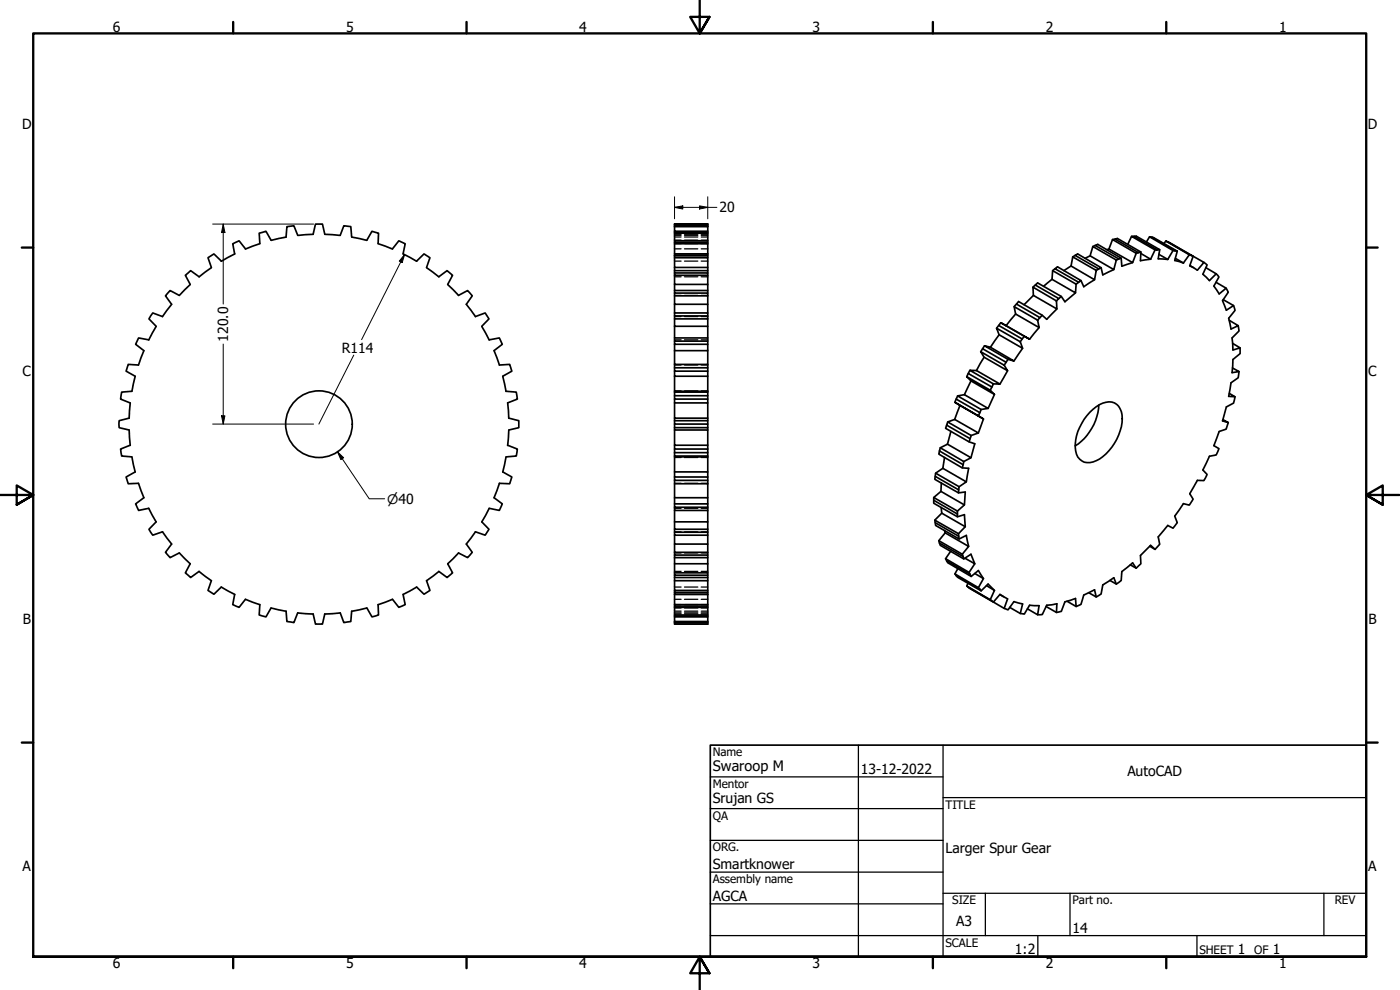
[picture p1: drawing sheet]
<svg xmlns="http://www.w3.org/2000/svg" width="420mm" height="297mm" viewBox="0 0 420 297" stroke-linecap="round" stroke-linejoin="round" font-family="sans-serif">
<!-- layer: Visible (ANSI) -->
<g fill="none" stroke="#000" stroke-width=".51">
<path d="M66.4 78.3l-2.2-2.1-1.8 1.1 1.1 3-3.7 2.7-2.6-1.8-1.6 1.4 1.5 2.7M73.7 74.7l-1.9-2.5-2 .9 .7 3.1-4.1 2.2M78 73.1l-4.3 1.6M81.3 72.1l-1.5-2.7-2 .6 .2 3.1M85.9 71.1l-4.5 1M94 70.3l-4.7 .3-1.1-2.9-2.1 .3-.2 3.1M94 70.3l.7-3.1h2.1l.7 3.1 4.6 .3 1.1-2.9 2.1 .3 .2 3.1 4.6 1M110.1 72.1l1.5-2.7 2 .6-.1 3.1 4.3 1.6M117.8 74.7l1.9-2.5 1.9 .9-.6 3.1M121 76.2l4 2.2M125 78.3l2.3-2.1 1.7 1.1-1 2.9 .6 .5 3.1 2.4 2.5-1.9 1.6 1.4-1.4 2.7M202.4 67.2h10z"/>
<path d="M202.4 67.2v.5l10 .2M202.4 67.7l10 .3M202.4 67.9l10 .1v1.4M202.4 68v1.4h10v.3M202.4 69.4v.3h10v.3M202.4 69.7v.3h10v2.2M202.4 70v2.2h10v.5M202.4 72.2v.5h10v.4M202.4 72.7v.4h10v3.1h-10v-3.1M202.4 76.2h10v.6h-10zM202.4 76.8v.5h10v2.9M202.4 77.3v2.9h10v1"/>
<path d="M212.4 67.2v.5M212.4 76.8v.5M321.4 79.8l-2.1 1.4M321.9 77.1l7.1 4-.5 2.8-7.1-4.1zM322.6 76.6l-.7 .5M327.2 76.8l-1.6 .7M328 74l7 4-.7 2.9-7.1-4.1zM328.7 73.6l-.7 .4M332.8 74.7l-.6 .2M333.9 71.9l7.1 4.1-1.1 2.8-7.1-4.1zM334.6 71.7l-.7 .2M335.8 77.7l.7-.2-7.1-4.2-.7 .3 7.1 4.1-.8 .3"/>
<path d="M336.5 77.5l.2 2.4 3.2-1.1M339.6 70.9l-1.1 2.4M340.3 70.9h-.7l7 4.1-1.3 2.8M341.7 75.8l.7-.2-7.1-4-.7 .1 7.1 4.1-.7 .2M342.4 75.6l-.1 2.6 3-.4M342.4 76.1l2.9 1.7M345 71l-1 1.6M345.6 71.2l-.6-.2 7 4.2-1.5 2.6M346.6 75h.7l-7-4.1h.7l7 4-.7 .1M347.8 76.3l2.7 1.5M348 74.9l-.4 2.7 2.9 .2M349.9 72.3l-.6 .8"/>
<path d="M350.5 72.6l-.6-.3 7 4.1-1.7 2.5M352 75.2h.7l-7.1-4 .6 .1 7.1 4.1-.6-.2M352.7 77.5l2.5 1.4M353.3 75.4l-.7 2.8 2.6 .7M356.9 76.4l.6 .2-7-4 7.6 4.3-.6-.3M357.1 79.7l1.1 .6M358.1 76.9l3.2 1.8-2 2.4-2.2-1.4zM361.3 78.7l1 .8-1.3 2.8 2 1.9 2-2-3.1-1.9M51.5 91.3l-2.7 3.7-3-1.1-1.1 1.8 2.2 2.2-2.3 4.1-3-.6-.9 1.9 2.5 1.9-1.7 4.3-3-.2-.7 2.1 2.8 1.5-1 4.5M57.1 85.4l-3.3 3.2-2.7-1.4-1.4 1.6 1.8 2.5M134.4 85.4l3.2 3.2 2.7-1.4 1.4 1.6-1.7 2.5 2.7 3.7 2.9-1.1 1.1 1.8-2.1 2.2M144.6 98l2.2 4"/>
<path d="M202.4 80.2v1h10v.7M202.4 81.2v.7h10v.7M202.4 81.9v.7h10v2.7M202.4 82.6v2.7h10v1.9M202.4 85.3v1.9h10v.7M202.4 87.2v.7h10v.9M202.4 87.9v.9h10v2.5M202.4 88.8v2.5h10v2.6M202.4 91.3v2.6h10v.9M202.4 93.9v.9h10v.9M202.4 94.8v.9h10v2.2M202.4 95.7v2.2h10v3.5"/>
<path d="M202.4 97.9v3.5h10v.9M299.1 98.5l7.1 4 .7 2-7.1-4.1zM299.7 97.6l-.6 .9M300.4 96.8l-.7 .8 7.1 4.1-.6 .8M301.9 97.7l-1.5-.9 7 4.1-.6 .8M301.9 97.7l7.1 4.1-1.6-.9M304.4 92l7 4.1 .4 2.2-7-4.1zM304.8 94.2l-2.9 3.5M305.1 91.2l-.7 .8M310 86.2l7.1 4.1 .1 2.4-7.1-4.1zM310.1 88.6l-2.8 2.8M310.7 85.5l-.7 .7"/>
<path d="M311.8 98.3l-2.8 3.5M312.1 95.3l.7-.7-7.1-4.1-.6 .7 7 4.1-.7 .8M315.7 83.8l-2.5 2.1M315.9 81.2l7.1 4.1-.2 2.6-7.1-4.1zM316.6 80.6l-.7 .6M317.2 92.7l-3.1 3.1-1.3-1.2M317.8 89.6l.7-.7-7.1-4-.7 .6 7.1 4.1-.7 .7M322.8 87.9l-3.2 2.6-1.1-1.6M323.7 84.7l.7-.5-7-4.1-.8 .5 7.1 4.1-.7 .6M328.5 83.9l-3.3 2.1-.8-1.8M329.8 80.7l.7-.4-7.1-4.1-.8 .4 7.2 4.1-.8 .4M330.5 80.3l.5 2.2 3.3-1.6"/>
<path d="M365 82.2l.8 .9-1.5 2.7 1.6 2.4 2.1-1.7-3.1-1.8M368 86.5l.6 1.2-1.7 2.5 1.1 2.9 2.2-1.4-3.1-1.8M370.2 91.7l.4 1.4-1.9 2.4 .7 3.2 2.2-1-2.7-1.6M371.6 97.7l.3 1.6-2.1 2.1 .2 3.6 2.2-.6-2.2-1.4M39.6 117.4l-3.1 .3-.3 2 2.9 1.2-.3 4.6M146.8 102l3.1-.6 .8 1.9-2.4 1.9 1.6 4.3M149.9 109.5l3.1-.2 .6 2.1-2.7 1.5 1 4.5 3 .3 .4 2-3 1.2M202.4 101.4v.9h10v1M202.4 102.3v1h10v1.9M202.4 103.3v1.9h10v4.1M202.4 105.2v4.1h10v1M202.4 109.3v1h10v1.1"/>
<path d="M202.4 110.3v1.1h10v1.5M202.4 111.4v1.5h10v4.5M202.4 112.9v4.5h10v.3M202.4 117.4v.3h10v1M202.4 117.7v1h10v1M202.4 118.7v1h10v1.2M202.4 119.7v1.2h10v4.6M287 119.7l-.4 1M287.4 118.8l-.4 .9 7.1 4.1-.5 1M289.4 118.4l-2 .4 7 4.1-.3 .9M289.4 118.4l7.1 4.1-2.1 .4M290.1 113l7.1 4.1 1.2 1.2-7-4z"/>
<path d="M290.6 112.1l-.5 .9M291.1 111.1l-.5 1 7.1 4-.5 1M291.4 114.3l-2 4.1M293.1 111.2l-2-.1 7 4.1-.4 .9M293.1 111.2l7 4h-2M294.3 105.5l7.1 4.1 1 1.6-7.1-4zM294.9 104.6l-.6 .9M295.3 107.2l-2.2 4M295.5 103.7l-.6 .9 7 4.1-.5 .9M297.2 104.2l-1.7-.5 7 4.1-.6 .9M297.2 104.2l7.1 4.1-1.8-.5M298.4 118.3l-1.9 4.2"/>
<path d="M299.8 100.4l-2.6 3.8M302.4 111.2l-2.3 4M306.9 104.5l-2.6 3.8M370.6 119l-.4 2-2.2 1.1-1.1 4.2 1.7 .5-1.6-.9M371.9 111.5l-.3 1.8-2.2 1.6-.7 4 1.9 .1-1.7-1M372.2 104.4v1.7l-2.2 1.8-.2 3.9 2.1-.3-2-1.1M38.7 125.5l-2.9 .7-.1 1 .1 1.1 2.9 .7M38.8 129l.3 4.6-2.9 1.1 .3 2.1 3.1 .3M39.6 137.1l1 4.5M151.9 137.1l-1 4.5M152.3 133.6l3 1.1-.2 1.1-.2 1-3 .3M152.4 120.9l.3 4.6"/>
<path d="M152.7 125.5l3 .7v2.1l-3 .7-.3 4.6M202.4 120.9v4.6h10v.7M202.4 125.5v.7h10v1M202.4 126.2v1h10v1.1M202.4 127.2v1.1h10v.7M202.4 128.3v.7h10v4.6M202.4 129v4.6h10v1.1M202.4 133.6v1.1h10v1.1M202.4 134.7v1.1h10v1M202.4 135.8v1h10v.3M202.4 136.8v.3h10v4.5M202.4 137.1v4.5h10v1.5"/>
<path d="M281.9 135.3l-.2 1 7.1 4.1 1.9 .1-.7 4.1M282.2 134.4l-.3 .9 7.2 4.1-.3 1M283.5 137.3l-.5 3.2M284.1 127.6l-.3 .9 7 4.1 1.7 .5-1.1 4.2M284.4 133.3l-2.2 1.1 7 4.1-.1 .9M284.4 133.3l7 4-2.2 1.2M284.4 126.6l-.3 1 7 4-.3 1M285.4 129.5l-1 3.8M286.5 125.8l-2.1 .8 7.1 4.1-.4 .9M286.5 125.8l7.1 4.1-2.1 .8M286.6 120.7l8.5 5zM288.1 121.7l-1.6 4.1"/>
<path d="M295.1 125.7l-1.5 4.2M327.1 123.7a8.2 8.2 0 0 1 6.6-3.1 5.1 5.1 0 0 1 3 6.2 15.6 15.6 0 0 1-7.7 11.4 4.1 4.1 0 0 1-4.4 .1 4.1 4.1 0 0 1-1.9-3.9 14.6 14.6 0 0 1 4.4-10.7zM329.8 121.5a15.7 15.7 0 0 1-7.2 12.3M368.6 126.8l-.6 2-2.1 .7-1.6 4.2 1.5 .9-.8 1.9-2 .4-2 4.1 1.3 1.4-.5 .9-.5 .9-2-.1-2.2 4 1 1.7-1.2 1.8-1.7-.5-2.6 3.8 .7 1.9-1.3 1.7-1.5-.8-2.9 3.4 .4 2.2-1.4 1.5-1.5-.9M40.6 141.6l-2.8 1.5 .7 2 3.1-.1 1.6 4.3M43.2 149.3l-2.5 1.9 .9 1.9 3-.6 2.2 4.1M46.9 156.6l-2.2 2.2 .5 .9 .6 .9 3-1M48.8 159.5l2.7 3.7M149.9 145l-1.6 4.3 2.4 1.9-.8 1.9-3.1-.6-2.2 4.1 2.1 2.2-1.1 1.8-2.9-1-2.8 3.6 1.8 2.5-.7 .8-.7 .8-2.7-1.4-3.2 3.3M150.9 141.6l2.7 1.5-.6 2-3.1-.1M202.4 141.6v1.5h10v1M202.4 143.1v1h10v1"/>
<path d="M202.4 144.1v1h10v4.2M202.4 145.1v4.2h10v1.9M202.4 149.3v1.9h10v1M202.4 151.2v1h10v.9M202.4 152.2v.9h10v3.5M202.4 153.1v3.5h10v2.2M202.4 156.6v2.2h10v.9M202.4 158.8v.9h10v.9M202.4 159.7v.9h10v2.6M280.2 150.1v.9l7.1 4.1 2.1-.7 .3 3.6M280.2 149.3v.8l7.1 4.1v.9M280.5 156.1l.2 .7 7 4.1 .1 .8"/>
<path d="M280.7 156.8l.1 .9 7 4 2.2-1.1 .7 3.3M280.7 142.9l-.2 .9 7.2 4.1 2-.3-.3 3.9M280.8 142l-.1 .9 7 4.1v.9M282.4 147.4l-2.2 1.9 7.1 4v.9M282.4 147.4l7 4.1-2.1 1.8M282.4 152.3l.2 1.7M282.5 144.9l-.1 2.5M282.6 154l-2.1 2.1 7.2 4v.8M282.6 154l7.1 4-2 2.1M283 140.5l-2.2 1.5 7 4-.1 1M283 140.5l7 4.1-2.2 1.4M283.5 159.2l.2 .7"/>
<path d="M283.7 159.9l-2 2.3 7.1 4.1 .3 .7M283.7 159.9l7 4-1.9 2.4M51.5 163.2l-1.8 2.5 1.4 1.6 2.7-1.4 3.3 3.3M57.1 169.1l-1.5 2.8 1.6 1.4 2.5-1.8 3.7 2.7-1 3 1.8 1.1 2.2-2.2 4 2.3-.6 3 2 .8 1.9-2.4 4.3 1.6-.2 3.1 2 .6 1.6-2.7 4.5 1M121 178.4l.6 3-1.9 .8-1.9-2.4-4.3 1.6 .1 3.1-2 .6-1.5-2.7M125 176.1l-4 2.3M131.7 171.5l-3.7 2.7 1 3-1.7 1.1-2.3-2.2M134.4 169.1l1.4 2.8-1.6 1.4-2.5-1.9M202.4 160.6v2.6h10v2.5M202.4 163.2v2.5h10v.8M202.4 165.7v.8h10v.8M202.4 166.5v.8h10v1.8"/>
<path d="M202.4 167.3v1.8h10v2.8M202.4 169.1v2.8h10v.7M202.4 171.9v.7h10v.7M202.4 172.6v.7h10v.9M202.4 173.3v.9h10v3M202.4 174.2v3h10v.5M202.4 177.2v.5h10v.6M202.4 177.7v.6l10 .1M202.4 178.3l10 .1v3M202.4 178.4v3h10v.4M281.7 162.2l.2 .7 7.2 4.1 .1 .7M281.9 162.9l.3 .7 7 4.1 2.2-1.4 1.1 2.8"/>
<path d="M283.8 167.6l.3 .7 7 4 .4 .7M284.1 168.3l.3 .5 7.1 4.2 2.1-1.8 1.5 2.4M285.3 165.4l-1.5 2.2 7 4.2 .3 .5M286.6 172.2l.4 .5 7.1 4.1 .3 .5M287 172.7l.4 .5 7 4.1 2.1-2.1 1.9 2M287.5 170.6l-.9 1.6 7.5 4.6M289.6 167.5l2.9 1.6-1.7 2.7M290.1 175.8l11.3 6.7 1.1 .5 1.8-2.5 2.6 .7-.7 2.9M290.5 175l-.4 .8 7.6 4.5M290.6 176.2l7.5 4.4 2-2.2 2.3 1.3-1 2.8M292.5 172.1l2.6 1.5-1.5 2.7M296 175.7l2.4 1.5-1.2 2.7"/>
<path d="M300.1 178.4l1.1 .7M329 179.1l-.5-2.1-3.3 1.5-.8 2.8-1.4 .7-2.8-1.6M335 175.2l-.7-1.9-3.3 2.2-.5 2.7-.7 .5-.8 .4-2.2-1.3M341 170.5l-1.1-1.6-3.2 2.6-.2 2.7-.7 .5-.8 .5-1.9-1M346.6 164.8l-1.3-1.2-3 3.1 .1 2.4-1.4 1.4-1.8-1M85.9 183.4l.2 3.1 2.1 .3 1.2-2.9 4.6 .3M94 184.2l.7 3h2.1l.7-3M105.5 183.4l-.2 3.1-2.1 .3-1.1-2.9-4.6 .3M110.1 182.4l-4.5 1M202.4 181.4v.4h10v.4M202.4 181.8v.4h10v2.3M202.4 182.2v2.3h10v.3"/>
<path d="M202.4 184.5v.3h10v.3M202.4 184.8v.3h10v1.4M202.4 185.1v1.4l10 .1M202.4 186.5l10 .1v.2M202.4 186.6v.2h10v.4M202.4 186.8v.4h10M202.4 187.2h10M303 182.2l3.2 1.9 1.2 .2 1.6-2.7 2.8 .1-.4 2.8M308.4 182.7l3 1.8 1.4-.1 1.3-2.8 3.1-.4-.1 2.6M313.9 182l3.2 1.8 1.4-.4 1.1-2.8 3.2-1 .2 2.4"/>
<circle cx="95.7" cy="127.3" r="10"/>
</g>
<!-- layer: Hidden (ANSI) -->
<g fill="none" stroke="#000" stroke-width=".38">
<path d="M202.4 70.3h2M202.4 70.6h2M202.4 71.1h2M202.4 72.1h2M202.4 73.1h2M202.4 74.7h2M202.4 78.3h2M205.4 70.3h4M205.4 70.6h4M205.4 71.1h4M205.4 72.1h4M205.4 73.1h4"/>
<path d="M205.4 74.7h4M205.4 78.3h4M210.4 70.3h2M210.4 70.6h2M210.4 71.1h2M210.4 72.1h2M210.4 73.1h2M210.4 74.7h2M210.4 78.3h2M202.4 83h2M202.4 88.6h2M202.4 95h2"/>
<path d="M205.4 83h4M205.4 88.6h4M205.4 95h4M210.4 83h2M210.4 88.6h2M210.4 95h2M202.4 102h2M202.4 109.5h2M202.4 117.3h2M205.4 102h4M205.4 109.5h4M205.4 117.3h4"/>
<path d="M210.4 102h2M210.4 109.5h2M210.4 117.3h2M202.4 137.3h2M205.4 137.3h4M210.4 137.3h2M202.4 145h2M202.4 152.5h2M202.4 159.6h2M205.4 145h4M205.4 152.5h4M205.4 159.6h4"/>
<path d="M210.4 145h2M210.4 152.5h2M210.4 159.6h2M202.4 165.9h2M202.4 171.4h2M202.4 176.1h2M202.4 179.8h2M205.4 165.9h4M205.4 171.4h4M205.4 176.1h4M205.4 179.8h4M210.4 165.9h2"/>
<path d="M210.4 171.4h2M210.4 176.1h2M210.4 179.8h2M202.4 181.4h2M202.4 182.4h2M202.4 183.4h2M202.4 183.9h2M202.4 184.2h2M205.4 181.4h4M205.4 182.4h4M205.4 183.4h4M205.4 183.9h4"/>
<path d="M205.4 184.2h4M210.4 181.4h2M210.4 182.4h2M210.4 183.4h2M210.4 183.9h2M210.4 184.2h2"/>
</g>
<!-- layer: Border (ANSI) -->
<g fill="none" stroke="#000" stroke-width=".7">
<path d="M70 6.6v3.4M140 6.6v3.4M210 0v10l-2.9-4.9h5.8l-2.9 4.9 2.9-4.9M280 6.6v3.4M350 6.6v3.4M6.5 74.3h3.5M410 74.3h3.4M0 148.5h10l-5-2.8v5.7l5-2.9-5 2.9M420 148.5h-10l5-2.8v5.7l-5-2.9 5 2.9M6.5 222.8h3.5M410 222.8h3.4M10 287.1v-277.1h400v277.1h-400h400"/>
<path d="M70 287.1v3.4M140 287.1v3.4M212.9 292l-2.9-4.9 2.9 4.9h-5.8l2.9-4.9v9.9M280 287.1v3.4M350 287.1v3.4"/>
</g>
<!-- layer: Title (ANSI) -->
<g fill="none" stroke="#000" stroke-width=".38">
<path d="M213.2 233.1h69.8M257.6 223.6v63.5M283 239.3h127M283 223.6v63.5M213.2 242.6h69.8M213.2 252.1h69.8M213.2 261.7h69.8M213.2 271.2h69.8M283 268h127M295.7 268v12.7M321.1 268v12.7M397.3 268v12.7"/>
<path d="M213.2 280.7h196.8M311.5 280.7v6.4M359.2 280.7v6.4"/>
</g>
<path d="M213.2 223.6h196.8v63.5h-196.8z" fill="none" stroke="#000" stroke-width=".51"/>
<!-- layer: Dimension (ANSI) -->
<g fill="none" stroke="#000" stroke-width=".3">
<path d="M202.4 59v6.6M212.4 59v6.6M63.8 67.2h30.3M67 67.2l.5 2.6h-1zM67 67.2v24M121.4 76.4l-.7 2.4-.9-.5zM121.4 76.4l-12.9 25.5M202.4 62.2l2.5-.4v.9zM202.4 62.2h12.7M209.9 61.8l2.5 .4-2.5 .5zM67 103.2v24M106.2 106.5l-10.5 20.7"/>
<path d="M63.8 127.2h30.3M66.5 124.8h1l-.5 2.4zM101.3 135.6l1.8 1.7-.8 .6zM101.3 135.6l9.5 14.1h4.6"/>
</g>
<g fill="#000">
<path d="M67 67.2l.5 2.6h-1z" fill-rule="evenodd"/>
<path d="M121.4 76.4l-.7 2.4-.9-.5z" fill-rule="evenodd"/>
<path d="M202.4 62.2l2.5-.4v.9z" fill-rule="evenodd"/>
<path d="M209.9 61.8l2.5 .4-2.5 .5z" fill-rule="evenodd"/>
<path d="M66.5 124.8h1l-.5 2.4z" fill-rule="evenodd"/>
<path d="M101.3 135.6l1.8 1.7-.8 .6z" fill-rule="evenodd"/>
</g>
<text font-size="4.3" x="213.9" y="231.4">Swaroop M</text>
<g font-size="4.2">
<text x="33.8" y="9.6">6</text>
<text x="103.9" y="9.6">5</text>
<text x="173.9" y="9.6">4</text>
<text x="243.8" y="9.6">3</text>
<text x="313.9" y="9.6">2</text>
<text x="383.9" y="9.6">1</text>
<text x="6.7" y="38.7">D</text>
<text x="410.5" y="38.7">D</text>
<text x="216" y="63.7">20</text>
<text x="68.5" y="102.5" transform="rotate(-90 68.5 102.5)">120.0</text>
<text x="102.6" y="105.8">R114</text>
<text x="6.8" y="113">C</text>
<text x="410.7" y="113">C</text>
<text x="6.9" y="187.2">B</text>
<text x="410.7" y="187.2">B</text>
<text x="258.4" y="232.3">13-12-2022</text>
<text x="338.3" y="232.9">AutoCAD</text>
<text x="213.9" y="241">Srujan GS</text>
<text x="283.8" y="255.8">Larger Spur Gear</text>
<text x="6.8" y="261.4">A</text>
<text x="213.9" y="260.8">Smartknower</text>
<text x="410.7" y="261.4">A</text>
<text x="213.9" y="270.4">AGCA</text>
<text x="287" y="277.8">A3</text>
<text x="321.9" y="280">14</text>
<text x="304.6" y="286.3">1:2</text>
<text x="371.5" y="286.2">1</text>
<text x="382" y="286.2">1</text>
<text x="33.8" y="290.5">6</text>
<text x="103.9" y="290.5">5</text>
<text x="173.9" y="290.5">4</text>
<text x="243.8" y="290.5">3</text>
<text x="313.9" y="290.5">2</text>
<text x="383.9" y="290.5">1</text>
</g>
<text font-size="3.9" x="116.2" y="151.1">⌀40</text>
<g font-size="3.5">
<text x="213.9" y="226.9">Name</text>
<text x="213.9" y="236.4">Mentor</text>
<text x="213.9" y="245.9">QA</text>
<text x="283.8" y="242.6">TITLE</text>
<text x="213.9" y="255.4">ORG.</text>
<text x="213.9" y="265">Assembly name</text>
<text x="285.8" y="271.3">SIZE</text>
<text x="321.9" y="271.3">Part no.</text>
<text x="400.6" y="271.3">REV</text>
<text x="283.8" y="284">SCALE</text>
<text x="360" y="286.2">SHEET</text>
<text x="376.4" y="286.2">OF</text>
</g>
</svg>
